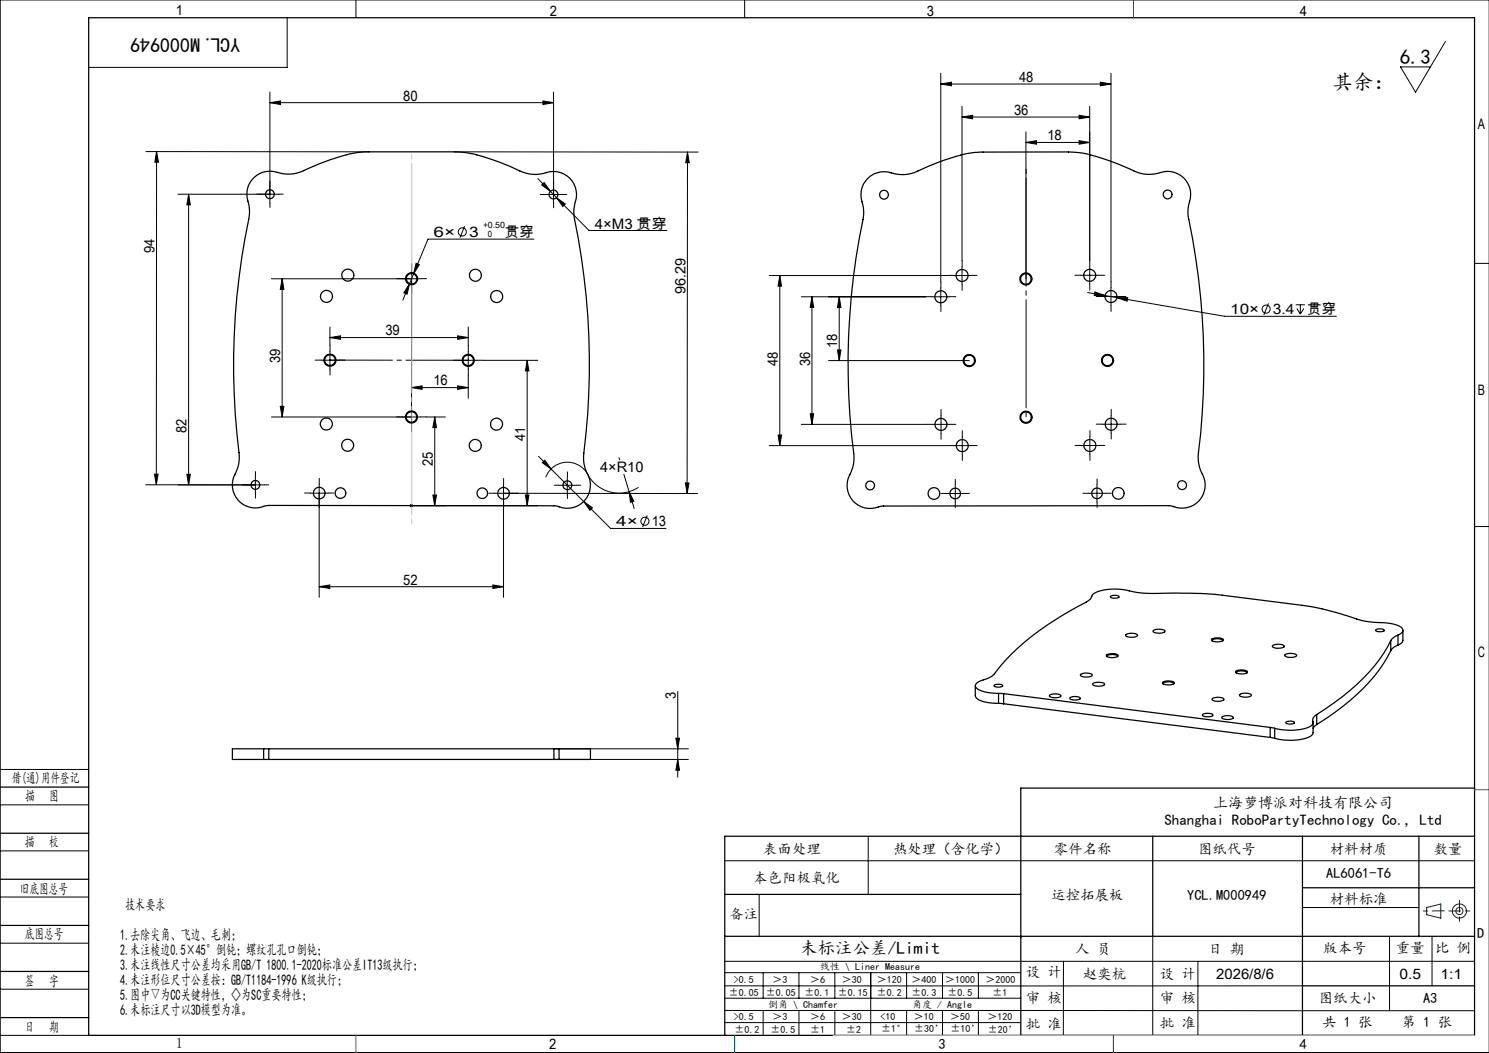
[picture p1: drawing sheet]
<svg xmlns="http://www.w3.org/2000/svg" width="420mm" height="297mm" viewBox="0 0 420 297" stroke-linecap="round" stroke-linejoin="round" font-family="sans-serif">
<g fill="none" stroke="#000" stroke-width=".28">
<path d="M100.4 0v5M210 0v5M420 0h-419.9v297h419.9M81 5v14h-56M407.7 11.7l-8.4 14.3-4.3-7.1h8.5M76.1 29l3-.5v1zM76.1 26v31.3M76.1 29h80M153.1 28.5l3 .5-3 .5zM156.1 26v31.4M265.4 23.7l3-.5v1zM265.4 20.7v58.8"/>
<path d="M265.4 23.7h48M271.4 33l3-.5v1zM271.4 30v43.5M271.4 33h36M289.4 37.2v41.5M304.4 39.7l3 .5-3 .5zM304.4 32.5l3 .5-3 .5zM307.4 30v43.4M310.4 23.2l3 .5-3 .5zM313.4 20.7v58.7M41.2 42.8h62.9M44.2 42.8l-.1 93.9"/>
<path d="M44.2 42.8l.5 3h-1zM53.2 54.8v82M53.2 54.8l.5 3h-1zM78.6 54.8h-28.4M128.2 42.8l68.7 .1M151.7 50.4l3.6 3.6M152.8 52.2l.7-.7 1.8 2.5zM153.6 54.9h5M155.3 54l1.7 1.8M157 55.8l2.5 1.7-.7 .7zM157 55.8l9.2 9.2h21.9M193.9 42.9l-.1 96.3"/>
<path d="M193.9 42.9l.5 3h-1zM289.4 40.2l3-.5v1zM289.4 40.2h18M79.6 78.6v39M79.6 78.6l.5 3h-1zM116.1 76.1v44M116.7 77.2l-1.2 2.8M117.4 74.3l.9 .3-1.6 2.6zM118.6 78.6h-42M131.1 63.8l-1.3 3.2M150.6 67.4h-29.9l-4 9.8M217 77.7h50.2"/>
<path d="M220 77.7v48M220 77.7l.5 3h-1zM268.9 77.7h5M271.4 75.2v5M304.9 77.6h5M307.4 75.2v4.9M415.9 74.3h4.1M93.1 95.2l3-.5v1zM93.1 92.2v5.2M93.1 95.2h39M93.1 99.1v5M115.5 80l-.7 3-.9-.4z"/>
<path d="M115.5 80l-1.9 4.6M129.1 94.7l3 .5-3 .5zM132.1 92.2v5.2M132.1 99.1v5M226 83.7h35.2M229 83.7l.5 3h-1zM229 83.7v36M236.2 98.7h1l-.5 3zM236.7 83.7l.5 3h-1zM236.7 83.7v18M262.9 83.7h5M265.4 81.2v5"/>
<path d="M306.8 82.5l4.9 .9M308.8 82.3l2.9 1.1-3.1-.1zM310.9 83.6h5M311.7 83.4l3.4 .6M313.4 81.1v5M315.1 84h3l-.2 .9zM315.1 84l30.3 5.2h31.5M357.8 85.6l-1.3 3.2M365.5 86h2.6M365.8 87l1 1.6M366.8 86v2.6M367.8 87l-1 1.6"/>
<path d="M79.1 114.6h1l-.5 3zM90.6 101.6h5M116.1 109.3l3-.5v1zM116.1 109.3h16M118.6 117.6h-42M120.3 117.6h5.3M122.6 117.6v25M122.6 117.6l.5 3h-1zM129.1 108.8l3 .5-3 .5zM129.6 101.6h5M132.1 105.8v6.5M136.3 101.6h15.4"/>
<path d="M148.7 101.6v41M148.7 101.6l.5 3h-1zM226 119.7h35.2M228.5 116.7h1l-.5 3zM233.7 101.7h39.7M262.9 119.7h5M265.4 117.2v5M310.9 119.7h5M313.4 117.2v5M41.1 136.7l30.9 .1M43.6 133.7h1l-.5 3zM52.7 133.8h1l-.5 3z"/>
<path d="M72 134.3v5M74.5 136.8h-24.3M87.5 139.1h5M90 136.6v31.9M122.1 139.6h1l-.5 3zM139.5 139.1h5M142 136.6v31.9M142 139.1l54.8 .1M148.2 139.6h1l-.5 3zM151.9 128.7l3.5 3.6M153 130.5l.7-.7 1.7 2.5zM154 134.6a6.6 6.6 0 0 1 6.1-4.2 6.6 6.6 0 0 1 6.1 4.2 10 10 0 0 0 13.9 2.8"/>
<path d="M155.4 132.3l16.8 16.7h15.7M157.6 136.9h4.9M160 134.4v5M174.6 129.1l.2 .6M176 133.8l1.4 4.9M177.4 138.7l1.4 2.7-1 .3zM177.4 138.7l1.5 4.8M193.3 136.2h1l-.5 3zM217 125.7h50.2M219.5 122.7h1l-.5 3zM266.9 139.2h5M268.9 125.7h5"/>
<path d="M269.5 136.7v5M271.4 123.2v5M304.9 125.7h5M307 139.1h4.9M307.4 123.2v5M309.4 136.7v4.9M115.5 142.6h36.2M115.7 142.3l.7 .7M116 142.1v1M116.4 142.3l-.7 .7M164.6 141.5l2.5 1.7-.7 .7zM182.6 145.4l-1.3 3.3"/>
<path d="M415.9 148.5h4.1M90 165.5l3-.5v1zM90 165.5h52M139 165l3 .5-3 .5zM191.2 195v24.2M0 217h25M156.2 211.2h38M156.2 214.2h38M190.6 208.2h1.1l-.5 3zM191.2 214.2l.5 3h-1.1zM0 227h25M0 240h25"/>
<path d="M244.9 236v16.3M0 253h25M204.4 242.8h211.5M214.1 252.4v11.8M367.4 256h32.8M0 266h25M0 279h25M204.4 271.1h211.5M204.4 278.1h163M204.4 274.4h83.5M215.3 274.4v7.1M225.4 274.4v7.1"/>
<path d="M235.5 274.4v7.1M245.6 274.4v17.6M255.7 274.4v7.1M265.9 274.4v7.1M276 274.4v7.1M300 271.1l-.1 21M325.2 264.1v27.9M337.9 271.1v20.9M391.9 264.1v21M403.9 264.1v14M0 292h25M204.4 285l211.5 .1"/>
<path d="M204.4 288.4h83.5M204.5 281.5h83.5M215.3 285v7M225.4 285v7M235.5 285v7M255.7 285v7M265.9 285v7M276 285v7M287.9 292h128"/>
<circle cx="130.4" cy="65.4" r="1.15"/>
<circle cx="357.1" cy="87.2" r="1.15"/>
<circle cx="181.9" cy="147" r="1.15"/>
</g>
<g fill="none" stroke="#191924" stroke-width=".28">
<path d="M402.4 256l4-1v4l-4-1z"/>
<circle cx="411.7" cy="257" r="1"/>
<circle cx="411.7" cy="257" r="2"/>
</g>
<g fill="none" stroke="#000" stroke-width=".28" stroke-dasharray="30.5 1.3 1.3 1.3">
<path d="M73.6 54.8h-1.2M76.1 52.3v-1.3M76.1 57.3v1.2M78.6 54.8h1.3M153.6 54.8h-1.2M156.1 52.3v-1.2M156.1 57.3v1.3M158.6 54.8h1.3M113.6 78.6h-1.7M116.1 76.1v-1.7M118.6 78.6h1.7M268.9 77.7h-1.7"/>
<path d="M271.4 75.2v-1.7M273.9 77.7h1.7M304.9 77.6h-1.7M307.4 75.1v-1.7M309.9 77.6h1.7M93.1 99.1v-1.7M116.1 81.1v1.7M132.1 99.1v-1.7M262.9 83.7h-1.7M265.4 81.2v-1.7M265.4 86.2v1.7M267.9 83.7h1.7"/>
<path d="M271.4 80.2v1.7M307.4 80.1v1.7M310.9 83.6h-1.7M313.4 81.1v-1.7M313.4 86.1v1.7M315.9 83.6h1.7M90.6 101.6h-1.7M93.1 104.1v1.7M95.6 101.6h1.7M113.6 117.6h-1.7M116.1 115.1v-1.7M118.6 117.6h1.7"/>
<path d="M129.6 101.6h-1.7M132.1 104.1v1.7M134.6 101.6h1.7M262.9 119.7h-1.7M265.4 117.2v-1.7M267.9 119.7h1.7M310.9 119.6h-1.7M313.4 117.1v-1.7M315.9 119.6h1.7M69.6 136.8h-1.3M72.1 134.3v-1.3M72.1 139.3v1.2"/>
<path d="M74.6 136.8h1.2M87.6 139.1h-1.7M90.1 136.6v-1.7M92.6 139.1h1.6M116.1 120.1v1.7M139.6 139.1h-1.7M142.1 136.6v-1.6M144.6 139.1h1.6M157.6 136.9h-1.3M160.1 134.4v-1.3M160.1 139.4v1.2M162.6 136.9h1.2"/>
<path d="M265.4 122.2v1.7M267 139.2h-1.5M268.9 125.7h-1.7M269.5 136.7v-1.5M271.4 123.2v-1.7M271.4 128.2v1.7M272 139.2h1.5M273.9 125.7h1.7M304.9 125.6h-1.7M307 139.1h-1.5M307.4 123.1v-1.7M307.4 128.1v1.7"/>
<path d="M309.5 136.6v-1.5M309.9 125.6h1.7M312 139.1h1.5M313.4 122.1v1.7M90.1 141.6v1.6M142.1 141.6v1.7M269.5 141.7v1.5M309.5 141.6v1.5"/>
</g>
<path d="M93.1 101.6h39" fill="none" stroke="#000" stroke-width=".28" stroke-dasharray="30.5 1.3 1.3 1.3" stroke-dashoffset="12.9"/>
<path d="M289.4 117.7v-70.1" fill="none" stroke="#000" stroke-width=".28" stroke-dasharray="30.5 1.3 1.3 1.3" stroke-dashoffset="-2.6"/>
<g fill="none" stroke="#000" stroke-width=".35">
<path d="M25 5h390.9v287h-390.9zM71.6 50.2a6.8 6.8 0 0 1 7.5-1.3 10.7 10.7 0 0 0 8-1.5 48.8 48.8 0 0 1 15.4-4.5l25.7-.1a35.8 35.8 0 0 1 13.9 3.4l3 1.3a11.1 11.1 0 0 0 10 .9 6.5 6.5 0 0 1 7 9l-.2 2.6a274.7 274.7 0 0 1 4.2 34.8 221.4 221.4 0 0 1-1.5 34.6l.5 3a7.5 7.5 0 0 1 .9 7.1 6.9 6.9 0 0 1-9.2 3.2l-81.7-.1a6.6 6.6 0 0 1-7.9-1.5 6.6 6.6 0 0 1-.6-8.1l.7-2.2 .2-1.5a209.1 209.1 0 0 1 2.8-68.8l-.1-2.5a7.2 7.2 0 0 1 1.4-7.8zM244.8 50.3a6.8 6.8 0 0 1 7.5-1.3 10.8 10.8 0 0 0 8-1.4 42 42 0 0 1 17-4.7h24.1a32.1 32.1 0 0 1 12.4 2.8l4.5 1.8a11.1 11.1 0 0 0 10 .9 6.5 6.5 0 0 1 7.1 9l-.3 2.5a265.9 265.9 0 0 1 4.3 34.8 229.5 229.5 0 0 1-1.4 34.6l.1 1.5 .7 2.3a6.7 6.7 0 0 1-.6 8.1 6.7 6.7 0 0 1-8 1.5l-81.5 .1a6.8 6.8 0 0 1-9.7-5.1 8.8 8.8 0 0 1 1.3-5.2l.6-3.1a206.8 206.8 0 0 1 2.7-68.7l-.1-2.6a7.2 7.2 0 0 1 1.3-7.8zM313.3 168.2a2.23 2.23 0 0 1 2.4 .1 2.11 2.11 0 0 1-2.5 0zM317.6 179a3.2 3.2 0 0 1 3.3 .1 2.86 2.86 0 0 1-3.4 .2zM325.3 177.9a3.4 3.4 0 0 1 3.3 0v.2a2.97 2.97 0 0 1-3.4 0zM388.1 177.6a2.28 2.28 0 0 1 2.4 .2 2.11 2.11 0 0 1-2.5 0zM394.3 179.1a1.65 1.65 0 0 0 1.4-1.6 6.5 6.5 0 0 0-5.2-1.9 27.4 27.4 0 0 1-11.3-2.1l-9-2.3-25.4-3.3a154.6 154.6 0 0 0-21-.5l-2.8-.3a21.8 21.8 0 0 0-10.1-.6l-.8 .2a3.1 3.1 0 0 0-2.6 2.3l-.5 .4a86.8 86.8 0 0 0-23.6 17.1l-2.9 3.5a9.1 9.1 0 0 1-4.4 2.3 1.14 1.14 0 0 0-1 1 1.14 1.14 0 0 0 .8 1.2l2.9 .9 2.9 .2M394.3 179.1a3.9 3.9 0 0 0-2 1.6M394.3 179.1v2.9M395.7 177.8v2.9a1.95 1.95 0 0 1-1.4 1.3M275.1 193.4v3a3.3 3.3 0 0 0 2.8 1.6l3.8 .4"/>
<path d="M280.5 193.2a2.23 2.23 0 0 1 2.4 .2 2.11 2.11 0 0 1-2.5 0zM281.7 195.6h1.4M281.7 198.4l1.4 .1M281.7 195.6v2.8M283.1 195.6l75.2 9.6M283.1 195.6v2.9M283.1 198.5l75.2 9.5M296.2 196a3.7 3.7 0 0 1 3 .1l.1 .2a2.81 2.81 0 0 1-3.3 0zM301.8 196.8a2.69 2.69 0 0 1 2.9 .2 2.52 2.52 0 0 1-3-.1zM304.8 190.2a3.2 3.2 0 0 1 3.3 .2 2.92 2.92 0 0 1-3.3 .1zM308.2 192.9a3.4 3.4 0 0 1 3.3 0l.1 .1a2.97 2.97 0 0 1-3.4 0zM312.1 184.7a3.4 3.4 0 0 1 3.3 .2 2.02 2.02 0 0 1-2.4 .5l-.9-.3z"/>
<path d="M312.2 185.2a1.96 1.96 0 0 1 2.5-.5l.5 .3v.2M328 192.4a3.2 3.2 0 0 1 3.3 .2 2.64 2.64 0 0 1-3.4 0zM328.1 192.9a2.12 2.12 0 0 1 2.7-.4l.2 .4M341.8 180.3a3.4 3.4 0 0 1 3.3 .1 2.04 2.04 0 0 1-2.4 .6l-.8-.2zM341.9 197.1a2.91 2.91 0 0 1 3.4 .2 3.1 3.1 0 0 1-3.4 0zM341.9 180.8a1.93 1.93 0 0 1 2.4-.5l.5 .2 .1 .3M348.6 189.3a3.2 3.2 0 0 1 3.3 .2 2.9 2.9 0 0 1-3.4 .1zM348.7 189.8a1.87 1.87 0 0 1 2.4-.5l.5 .3 .1 .2M349.7 195.9a3.2 3.2 0 0 1 3.3 .1 2.9 2.9 0 0 1-3.4 .2zM359.1 182a3 3 0 0 1 3.2 .3 3.1 3.1 0 0 1-3.4 0zM362.5 184.7a3.2 3.2 0 0 1 3.3 .1 2.65 2.65 0 0 1-3.4 0zM392.3 180.7a47.8 47.8 0 0 1-16 17.5l-4.9 3.3"/>
<path d="M392.3 183.5a48.5 48.5 0 0 1-16 17.6l-4.9 3.3M392.3 180.7v2.8M394.3 182a3.7 3.7 0 0 0-2 1.5M74.4 211.2h-8.9v3h8.9M74.4 211.2h1.4M74.4 214.2h1.4M74.4 211.2v3M75.8 211.2v3M75.8 211.2h80.4M75.8 214.2h80.4M156.2 211.2h1.5M156.2 214.2h1.5"/>
<path d="M156.2 211.2v3M157.7 211.2h8.8v3h-8.8M157.7 211.2v3M339.2 201.5a3.2 3.2 0 0 1 2.9 0v.2a2.52 2.52 0 0 1-3-.1zM344.6 202.3a2.91 2.91 0 0 1 3.3 .1 2.94 2.94 0 0 1-3.3 .1zM358.3 205.2l1.3 .2M358.3 208l1.3 .2M358.3 205.2v2.8M359.6 205.4v2.8M362.7 203.7a2.2 2.2 0 0 1 2.4 .1 2.05 2.05 0 0 1-2.4 0zM370.4 203.8v2.9a2.92 2.92 0 0 1-2.6 1.7 17.4 17.4 0 0 1-8.2-.2M371.4 201.5a1.81 1.81 0 0 0-1 2.4 2.92 2.92 0 0 1-2.6 1.7 17.4 17.4 0 0 1-8.2-.2"/>
<path d="M371.4 204.4l-1 1M371.4 201.5v2.9M0 222h25M0 235h25M325.2 235.9v28.2M367.4 235.9v56.1M400.2 235.9v28.3M415.9 235.9h-211.5v56.1M415.9 222.3h-128v69.7M0 248h25M204.4 252.3h83.5M367.4 250.4h48.5"/>
<path d="M0 261h25M0 274h25M204.4 264.1h211.5M367.4 278.1h48.5M0 287h25"/>
<circle cx="76.1" cy="54.8" r="1.25"/>
<circle cx="156.1" cy="54.9" r="1.24"/>
<circle cx="249.3" cy="54.9" r="1.27"/>
<circle cx="329.3" cy="54.8" r="1.24"/>
<circle cx="98.1" cy="77.6" r="1.69"/>
<circle cx="116.1" cy="78.6" r="1.69"/>
<circle cx="116.1" cy="78.6" r="1.5"/>
<circle cx="134.1" cy="77.6" r="1.69"/>
<circle cx="271.4" cy="77.7" r="1.7"/>
<circle cx="289.4" cy="78.7" r="1.5"/>
<circle cx="289.4" cy="78.7" r="1.69"/>
<circle cx="307.4" cy="77.7" r="1.69"/>
<circle cx="92.1" cy="83.6" r="1.7"/>
<circle cx="140.1" cy="83.6" r="1.7"/>
<circle cx="265.4" cy="83.7" r="1.71"/>
<circle cx="313.4" cy="83.7" r="1.69"/>
<circle cx="92.1" cy="119.6" r="1.71"/>
<circle cx="93.1" cy="101.6" r="1.7"/>
<circle cx="93.1" cy="101.6" r="1.5"/>
<circle cx="116" cy="117.6" r="1.5"/>
<circle cx="116.1" cy="117.6" r="1.7"/>
<circle cx="132.1" cy="101.6" r="1.5"/>
<circle cx="132.1" cy="101.6" r="1.7"/>
<circle cx="140.1" cy="119.6" r="1.69"/>
<circle cx="265.4" cy="119.7" r="1.7"/>
<circle cx="273.4" cy="101.7" r="1.5"/>
<circle cx="273.4" cy="101.7" r="1.7"/>
<circle cx="289.4" cy="117.7" r="1.5"/>
<circle cx="289.4" cy="117.7" r="1.7"/>
<circle cx="312.4" cy="101.7" r="1.51"/>
<circle cx="312.4" cy="101.6" r="1.7"/>
<circle cx="313.4" cy="119.7" r="1.7"/>
<circle cx="72" cy="136.8" r="1.25"/>
<circle cx="90" cy="139.1" r="1.65"/>
<circle cx="96" cy="139.1" r="1.51"/>
<circle cx="98.1" cy="125.6" r="1.71"/>
<circle cx="134.1" cy="125.6" r="1.69"/>
<circle cx="136" cy="139.1" r="1.51"/>
<circle cx="142" cy="139.1" r="1.65"/>
<circle cx="160" cy="136.9" r="1.24"/>
<circle cx="245.4" cy="136.9" r="1.26"/>
<circle cx="263.4" cy="139.2" r="1.65"/>
<circle cx="269.4" cy="139.2" r="1.5"/>
<circle cx="271.4" cy="125.7" r="1.7"/>
<circle cx="307.4" cy="125.7" r="1.7"/>
<circle cx="309.4" cy="139.2" r="1.51"/>
<circle cx="315.4" cy="139.1" r="1.65"/>
<circle cx="333.4" cy="136.8" r="1.25"/>
</g>
<path d="M407.4 256.9l-5.9 .1M408.7 256.9h6M411.7 253.9v6" fill="none" stroke="#191924" stroke-width=".28" stroke-dasharray="6.3 1.3 1.3 1.3" stroke-dashoffset="3"/>
<path d="M116.2 42.8v105.6" fill="none" stroke="#c0c0c0" stroke-width=".28" stroke-dasharray="30.5 1.3 1.3 1.3" stroke-dashoffset="-3.3"/>
<path d="M235 292h180.9" fill="none" stroke="#c0c0c0" stroke-width=".28"/>
<path d="M319.7 0v5M415.9 222.7h4.1M100.4 292v5M207.2 292v5M314 292v5" fill="none" stroke="#00f" stroke-width=".28"/>
<path d="M406.4 255h.1" fill="none" stroke="#0ff" stroke-width=".28"/>
<g fill="#000">
<path d="M76.1 29l3-.5v1zM153.1 28.5l3 .5-3 .5zM90 165.5l3-.5v1zM139 165l3 .5-3 .5zM153.7 129.8l-.7 .7 2.4 1.8zM164.6 141.5l1.8 2.4 .7-.7zM177.4 138.7l.4 3 1-.3zM115.5 80l-1.6 2.6 .9 .4zM117.4 74.3l-.7 2.9 1.6-2.6zM152.8 52.2l2.5 1.8-1.8-2.5zM157 55.8l1.8 2.4 .7-.7zM308.8 82.3l-.2 1 3.1 .1zM315.1 84l2.8 .9 .2-.9z"/>
<path d="M265.4 23.7l3-.5v1zM310.4 23.2l3 .5-3 .5z"/>
<path d="M271.4 33l3-.5v1zM304.4 32.5l3 .5-3 .5z"/>
<path d="M53.2 54.8l.5 3h-1zM52.7 133.8h1l-.5 3zM79.6 78.6l.5 3h-1zM79.1 114.6h1l-.5 3zM190.6 208.2h1.1l-.5 3zM191.2 214.2l.5 3h-1.1zM229 83.7l.5 3h-1zM228.5 116.7h1l-.5 3zM236.7 83.7l.5 3h-1zM236.2 98.7h1l-.5 3z"/>
<path d="M304.4 39.7l3 .5-3 .5zM289.4 40.2l3-.5v1z"/>
<path d="M220 77.7l.5 3h-1zM219.5 122.7h1l-.5 3z"/>
<path d="M129.1 94.7l3 .5-3 .5zM93.1 95.2l3-.5v1z"/>
<path d="M129.1 108.8l3 .5-3 .5zM116.1 109.3l3-.5v1z"/>
<path d="M43.6 133.7h1l-.5 3zM44.2 42.8l.5 3h-1zM193.3 136.2h1l-.5 3zM193.9 42.9l.5 3h-1z"/>
<path d="M122.1 139.6h1l-.5 3zM122.6 117.6l.5 3h-1zM148.2 139.6h1l-.5 3zM148.7 101.6l.5 3h-1z"/>
</g>
<g font-size="5.8">
<text x="394.8" y="18">6.3</text>
<text x="375.9" y="25.2">其余：</text>
</g>
<text font-size="5.6" x="67.7" y="10.6" transform="rotate(-180 67.7 10.6)">YCL.M000949</text>
<text font-size="4.9" x="225.7" y="269">未标注公差/Limit</text>
<g font-size="4.2">
<text x="342.2" y="227.9">上海萝博派对科技有限公司</text>
<text x="328.5" y="232.8">Shanghai RoboPartyTechnology Co., Ltd</text>
<text x="35.3" y="256.6">技术要求</text>
<text x="33.9" y="265">1.去除尖角、飞边、毛刺；</text>
<text x="33.9" y="269.3">2.未注棱边0.5×45°倒钝；螺纹孔孔口倒钝；</text>
<text x="33.9" y="273.5">3.未注线性尺寸公差均采用GB/T 1800.1-2020标准公差IT13级执行；</text>
<text x="33.9" y="277.7">4.未注形位尺寸公差按：GB/T1184-1996 K级执行；</text>
<text x="33.9" y="282">5.图中▽为CC关键特性，◇为SC重要特性；</text>
<text x="33.9" y="286.2">6.未标注尺寸以3D模型为准。</text>
</g>
<g font-size="4.1">
<text x="49.6" y="4.3">1</text>
<text x="155.1" y="4.6">2</text>
<text x="261.4" y="4.6">3</text>
<text x="366.6" y="4.6">4</text>
<text x="287.4" y="23.1">48</text>
<text x="113.7" y="28.4">80</text>
<text x="286" y="32.4">36</text>
<text x="295.4" y="39.6">18</text>
<text x="416.9" y="36.3">A</text>
<text x="167.7" y="64.5">4×M3 贯穿</text>
<text x="43.6" y="71.4" transform="rotate(-90 43.6 71.4)">94</text>
<text x="122.3" y="66.9">6×</text>
<text x="132.3" y="66.9">3</text>
<text x="142.5" y="66.9">贯穿</text>
<text x="193.3" y="83" transform="rotate(-90 193.3 83)">96.29</text>
<text x="347" y="88.6">10×</text>
<text x="359" y="88.6">3.4</text>
<text x="368.8" y="88.6">贯穿</text>
<text x="108.7" y="94.6">39</text>
<text x="236.2" y="98.1" transform="rotate(-90 236.2 98.1)">18</text>
<text x="79" y="102.4" transform="rotate(-90 79 102.4)">39</text>
<text x="219.4" y="103.2" transform="rotate(-90 219.4 103.2)">48</text>
<text x="228.5" y="103.2" transform="rotate(-90 228.5 103.2)">36</text>
<text x="122.2" y="108.7">16</text>
<text x="416.9" y="111.3">B</text>
<text x="52.6" y="122.1" transform="rotate(-90 52.6 122.1)">82</text>
<text x="148.1" y="124.4" transform="rotate(-90 148.1 124.4)">41</text>
<text x="122.1" y="131.6" transform="rotate(-90 122.1 131.6)">25</text>
<text x="169.3" y="133.2">4×R10</text>
<text x="173.8" y="148.5">4×</text>
<text x="183.8" y="148.5">13</text>
<text x="113.7" y="164.9">52</text>
<text x="416.9" y="185.3">C</text>
<text x="190.6" y="197.1" transform="rotate(-90 190.6 197.1)">3</text>
<text x="3.3" y="220.9">借(通)用件登记</text>
<text x="7.1" y="226">描</text>
<text x="13.9" y="226">图</text>
<text x="7" y="238.9">描</text>
<text x="13.8" y="238.9">校</text>
<text x="215.3" y="240.8">表面处理</text>
<text x="251.9" y="240.8">热处理（含化学）</text>
<text x="297.3" y="240.8">零件名称</text>
<text x="337.9" y="240.8">图纸代号</text>
<text x="375.1" y="240.8">材料材质</text>
<text x="404.4" y="240.8">数量</text>
<text x="212.5" y="249">本色阳极氧化</text>
<text x="374.1" y="247.7">AL6061-T6</text>
<text x="5.6" y="252">旧底图总号</text>
<text x="296.6" y="253.7">运控拓展板</text>
<text x="334.9" y="253.7">YCL.M000949</text>
<text x="375.1" y="254.9">材料标准</text>
<text x="205.7" y="259.3">备注</text>
<text x="7" y="265">底图总号</text>
<text x="303.3" y="269">人 员</text>
<text x="340.8" y="269">日 期</text>
<text x="373.2" y="268.7">版本号</text>
<text x="393.7" y="268.7">重量</text>
<text x="404.8" y="268.7">比 例</text>
<text x="416.7" y="264.6">D</text>
<text x="289.3" y="275.5">设 计</text>
<text x="7" y="278">签</text>
<text x="13.8" y="278">字</text>
<text x="305.4" y="276">赵奕杭</text>
<text x="327.2" y="276">设 计</text>
<text x="343.1" y="276">2026/8/6</text>
<text x="394.8" y="276">0.5</text>
<text x="406.3" y="276">1:1</text>
<text x="289.3" y="283">审 核</text>
<text x="327.2" y="282.9">审 核</text>
<text x="372" y="283">图纸大小</text>
<text x="401.4" y="283">A3</text>
<text x="7" y="291">日</text>
<text x="13.8" y="291">期</text>
<text x="289.3" y="290.1">批 准</text>
<text x="327.2" y="290">批 准</text>
<text x="373" y="289.8">共 1 张</text>
<text x="395.4" y="289.8">第 1 张</text>
<text x="49.6" y="295.6">1</text>
<text x="154.9" y="296">2</text>
<text x="264.7" y="296">3</text>
<text x="366.6" y="296">4</text>
</g>
<g font-size="2.8">
<text x="231.3" y="273.6">线性 \ Liner Measure</text>
<text x="205.6" y="280.8">±0.05</text>
<text x="207" y="277.2">&gt;0.5</text>
<text x="216" y="280.8">±0.05</text>
<text x="217.9" y="277.2">＞3</text>
<text x="227" y="280.8">±0.1</text>
<text x="228.5" y="277.2">＞6</text>
<text x="236.3" y="280.8">±0.15</text>
<text x="237.5" y="277.2">＞30</text>
<text x="247.4" y="277.2">＞120</text>
<text x="247.4" y="280.8">±0.2</text>
<text x="257.1" y="277.2">＞400</text>
<text x="257.1" y="280.8">±0.3</text>
<text x="266.6" y="277.2">＞1000</text>
<text x="267.3" y="280.8">±0.5</text>
<text x="278" y="277.2">＞2000</text>
<text x="279.9" y="280.8">±1</text>
<text x="207" y="287.8">&gt;0.5</text>
<text x="216.6" y="284.3">倒角 \ Chamfer</text>
<text x="217.9" y="287.8">＞3</text>
<text x="228.5" y="287.8">＞6</text>
<text x="237.5" y="287.8">＞30</text>
<text x="248.4" y="287.8">&lt;10</text>
<text x="257.3" y="284.3">角度 / Angle</text>
<text x="257.8" y="287.8">＞10</text>
<text x="268" y="287.8">＞50</text>
<text x="278.5" y="287.8">＞120</text>
<text x="207.1" y="291.3">±0.2</text>
<text x="217.3" y="291.3">±0.5</text>
<text x="228.5" y="291.3">±1</text>
<text x="238.7" y="291.3">±2</text>
<text x="248.6" y="291.1">±1°</text>
<text x="257.8" y="291.1">±30’</text>
<text x="268.1" y="291.1">±10’</text>
<text x="278.6" y="291.2">±20’</text>
</g>
<g font-size="2.4">
<text x="136.4" y="64.4">+0.50</text>
<text x="137.6" y="66.9">0</text>
</g>
</svg>
